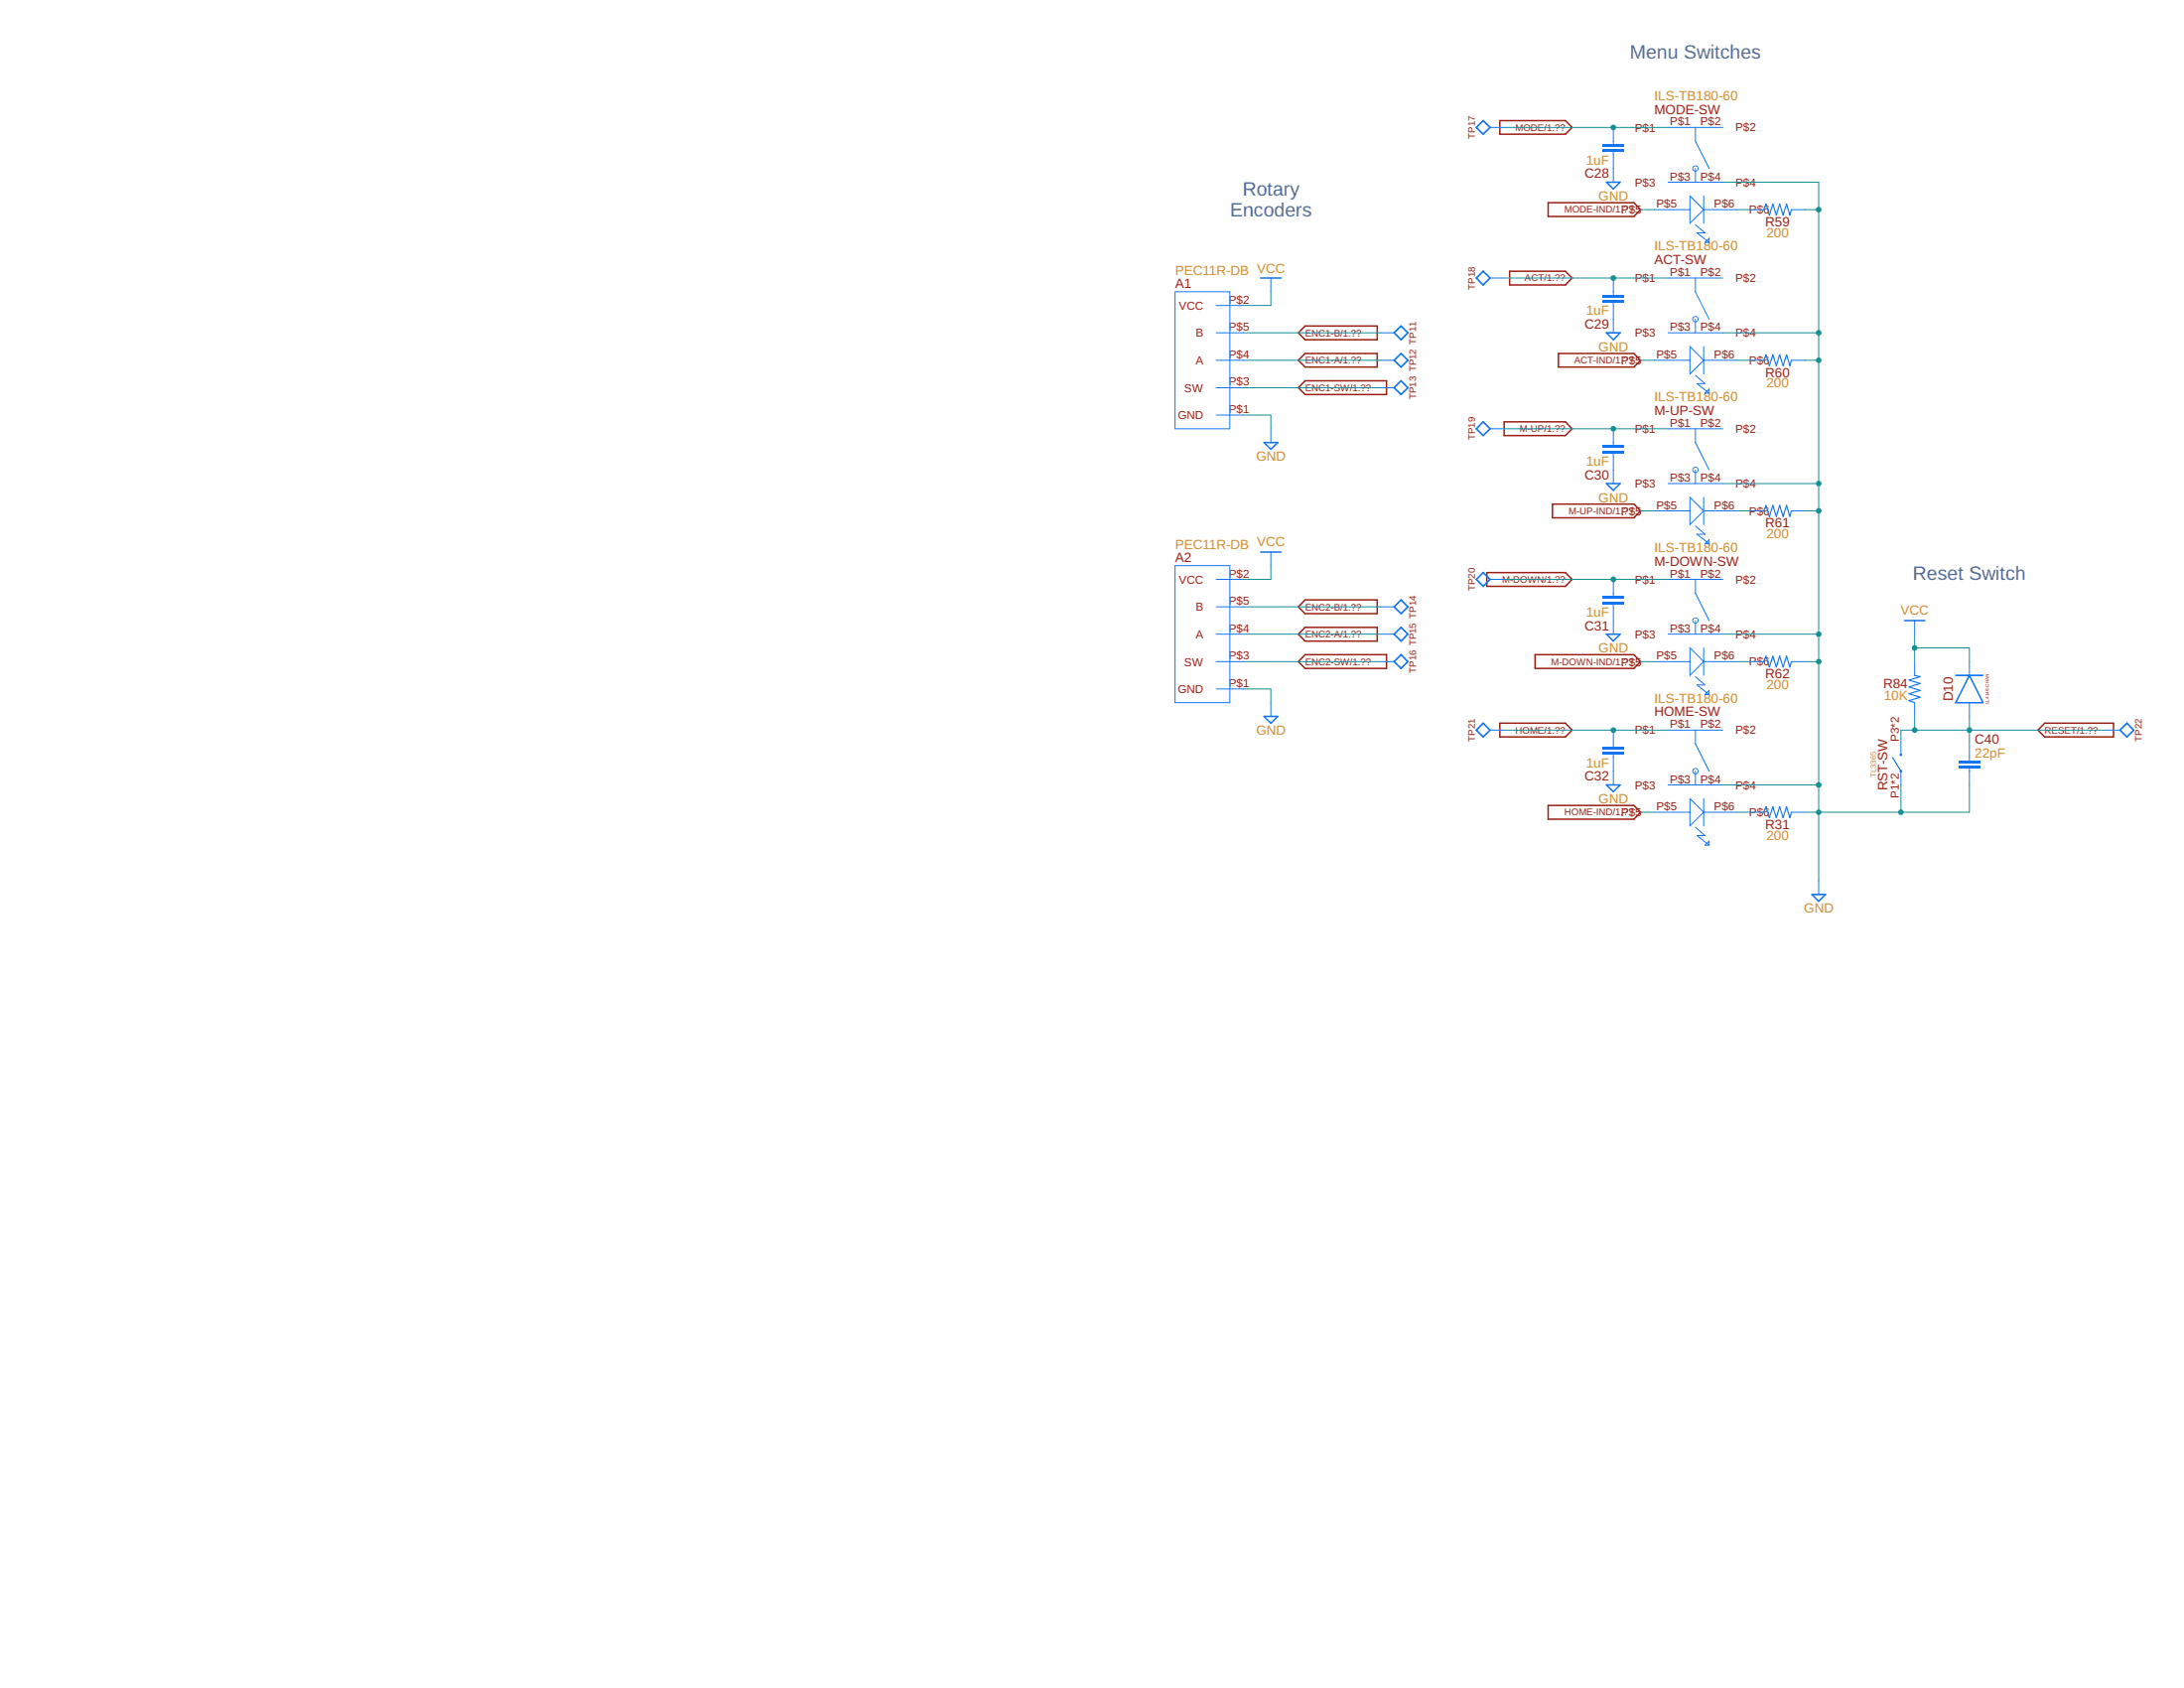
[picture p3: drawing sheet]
<svg xmlns="http://www.w3.org/2000/svg" width="279mm" height="216mm" viewBox="0 0 279 216" stroke-linecap="round" stroke-linejoin="round" font-family="sans-serif">
<g fill="none" stroke="#9c1f14" stroke-width=".19">
<path d="M191.9 15.4h8.4l.8 .9-.8 .9h-8.4zM193.1 34.7h7.2l.8 .9-.8 .8h-7.2zM198.1 25.9h10.9l.9 .9-.9 .9h-10.9zM166.1 46.1l.9-.9h9.2v1.7h-9.2zM166.1 42.6l.9-.9h9.2v1.8h-9.2zM167 48.7h10.4v1.8h-10.4l-.9-.9zM192.4 54h7.9l.8 .8-.8 .9h-7.9zM199.4 45.2h9.6l.9 .9-.9 .8h-9.6zM167 76.7h9.2v1.8h-9.2l-.9-.9zM190.2 73.2h10.1l.8 .9-.8 .9h-10.1zM198.6 64.5h10.4l.9 .8-.9 .9h-10.4zM167 83.7h10.4v1.8h-10.4l-.9-.9z"/>
<path d="M167 80.2h9.2v1.8h-9.2l-.9-.9zM191.9 92.5h8.4l.8 .9-.8 .9h-8.4zM196.4 83.7h12.6l.9 .9-.9 .9h-12.6zM261.6 92.5h8.8v1.8h-8.8l-.9-.9zM198.1 103h10.9l.9 .9-.9 .9h-10.9z"/>
</g>
<g fill="none" stroke="#1375f4" stroke-width=".13">
<path d="M150.3 37.3h7v17.5h-7zM155.6 39.1h3.5M213.4 35.6h7M216.9 35.6v1.7l1.8 3.5M155.6 53.1h3.5M155.6 49.6h3.5M155.6 46.1h3.5M155.6 42.6h3.5M213.4 42.6h7M216.9 40.8v1.8M150.3 72.3h7v17.6h-7zM155.6 74.1h3.5"/>
<path d="M155.6 77.6h3.5M155.6 88.1h3.5M155.6 84.6h3.5M155.6 81.1h3.5"/>
</g>
<path d="M216.6 40.5a.4 .4 0 0 1 .7 .1 .4 .4 0 0 1-.3 .6 .4 .4 0 0 1-.5-.4h.1a.3 .3 0 0 1 .4-.3 .3 .3 0 0 1 .1 .5 .3 .3 0 0 1-.5 0v-.2h-.1z" fill-rule="evenodd" fill="#1375f4"/>
<path d="M216.6 40.5l.4-.1 .3 .2v.2l-.2 .3-.3 .1-.2-.1-.1-.3h.1l.1-.2 .3-.1a.3 .3 0 0 1 .2 .5l-.2 .1h-.3l-.1-.3h-.1zM216.6 40.5l-.1 .3h.1l.1 .3h.4l.1-.3-.1-.2-.3-.1-.2 .3h-.1l.1 .3h.5l.2-.3v-.2l-.3-.2z" fill="#1375f4"/>
<path d="M213.4 16.3h7M216.9 16.3v1.8l1.8 3.4M213.4 23.3h7M216.9 21.5v1.8M211.6 46.1h4.6M216.2 44.3l1.8 1.8-1.8 1.7zM216.9 48l1.2 1.1h-1l1.6 1.2M218 46.1h4.2M218 44.3v3.5M218.1 50.3l.6-.5v.5z" fill="none" stroke="#1375f4" stroke-width=".13"/>
<path d="M216.6 21.2a.41 .41 0 0 1 .7 .2 .41 .41 0 0 1-.3 .5 .41 .41 0 0 1-.5-.4h.1a.3 .3 0 0 1 .4-.3 .3 .3 0 0 1 .1 .5 .3 .3 0 0 1-.5 0v-.2h-.1z" fill-rule="evenodd" fill="#1375f4"/>
<path d="M216.6 21.2h.2h.3l.2 .3-.2 .4-.3 .1-.3-.3v-.2h.1l.1-.2h.3a.28 .28 0 0 1 .2 .4l-.2 .1h-.3l-.1-.3h-.1zM216.6 21.2l-.1 .3h.1l.1 .3h.3l.2-.1-.1-.4h-.3l-.2 .2h-.1v.2l.3 .2h.3l.2-.4-.2-.3z" fill="#1375f4"/>
<path d="M211.6 26.8h4.6M216.2 25.1l1.8 1.7-1.8 1.8zM216.9 28.7l1.2 1.1h-1l1.6 1.2M218 26.8h4.2M218 25.1v3.5M218.1 31l.6-.5v.5zM213.4 54.8h7M216.9 54.8v1.8l1.8 3.5M213.4 61.8h7M216.9 60.1v1.7" fill="none" stroke="#1375f4" stroke-width=".13"/>
<path d="M216.6 59.8a.4 .4 0 0 1 .7 .1 .4 .4 0 0 1-.3 .6 .4 .4 0 0 1-.5-.4h.1a.3 .3 0 0 1 .4-.3 .3 .3 0 0 1 .1 .4 .3 .3 0 0 1-.5 0v-.1h-.1z" fill-rule="evenodd" fill="#1375f4"/>
<path d="M216.6 59.8l.2-.1 .3 .1 .2 .3-.2 .3-.3 .1-.2-.1-.1-.3h.1l.1-.2 .3-.1a.3 .3 0 0 1 .2 .4l-.2 .2-.3-.1-.1-.2h-.1zM216.6 59.8l-.1 .3h.1l.2 .3 .3-.1 .1-.2-.1-.2-.3-.1-.2 .3h-.1l.1 .3 .2 .1 .3-.1 .2-.3-.2-.3z" fill="#1375f4"/>
<path d="M211.6 65.3h4.6M213.4 74.1h7M216.2 63.6l1.8 1.7-1.8 1.8zM216.9 67.3l1.2 1h-1l1.6 1.3M216.9 74.1v1.8l1.8 3.5M216.9 79.4v1.7M218 65.3h4.2M218 63.6v3.5M218.1 69.6l.6-.6v.6zM213.4 81.1h7" fill="none" stroke="#1375f4" stroke-width=".13"/>
<path d="M216.6 79.1a.4 .4 0 0 1 .7 .1 .4 .4 0 0 1-.3 .6 .4 .4 0 0 1-.5-.4h.1a.3 .3 0 0 1 .4-.3 .3 .3 0 0 1 .1 .4 .3 .3 0 0 1-.5 0v-.1h-.1z" fill-rule="evenodd" fill="#1375f4"/>
<path d="M216.6 79.1l.4-.1 .3 .2v.3l-.3 .3h-.2l-.2-.1-.1-.3h.1l.1-.3h.3a.29 .29 0 0 1 .2 .4l-.2 .2-.3-.1-.1-.2h-.1zM216.6 79.1l-.1 .3h.1l.1 .2 .3 .1 .2-.2v-.3l-.4-.1-.2 .3h-.1v.1l.3 .3 .3-.1 .2-.3v-.2l-.3-.2z" fill="#1375f4"/>
<g fill="none" stroke="#1375f4" stroke-width=".13">
<path d="M162.6 35.6v1.7M223.9 26.8h1.8M229.2 26.8h1.7M162.6 54.8v1.8M223.9 46.1h1.8M229.2 46.1h1.7M162.6 70.6v1.7M223.9 65.3h1.8M229.2 65.3h1.7M162.6 89.9v1.7M211.6 84.6h4.6M213.4 93.4h7"/>
<path d="M216.2 82.9l1.8 1.7-1.8 1.8zM216.9 86.6l1.2 1h-1l1.6 1.2M216.9 93.4v1.7l1.8 3.5M216.9 98.6v1.8M218 84.6h4.2M218 82.9v3.5M218.7 88.3v.5h-.6zM223.9 84.6h1.8M229.2 84.6h1.7M213.4 100.4h7M232.7 112.6v1.8"/>
</g>
<path d="M161.3 35.6h2.6M161.7 56.6h1.8l-.9 .9zM161.3 70.6h2.6M161.7 91.6h1.8l-.9 .9zM231.8 114.4h1.8l-.9 .9z" fill="none" stroke="#1375f4" stroke-width=".19"/>
<path d="M225.7 26.8l.2-.7 .5 1.4 .4-1.4 .4 1.4 .5-1.4 .4 1.4 .5-1.4 .4 1.4 .2-.7M225.7 46.1l.2-.7 .5 1.4 .4-1.4 .4 1.4 .5-1.4 .4 1.4 .5-1.4 .4 1.4 .2-.7M225.7 65.3l.2-.7 .5 1.5 .4-1.5 .4 1.5 .5-1.5 .4 1.5 .5-1.5 .4 1.5 .2-.8M225.7 84.6l.2-.7 .5 1.4 .4-1.4 .4 1.4 .5-1.4 .4 1.4 .5-1.4 .4 1.4 .2-.7" fill="none" stroke="#1375f4" stroke-width=".15"/>
<path d="M216.6 98.3a.4 .4 0 0 1 .7 .2 .4 .4 0 0 1-.3 .5 .4 .4 0 0 1-.5-.4h.1a.3 .3 0 0 1 .4-.3 .3 .3 0 0 1 .1 .5 .3 .3 0 0 1-.5 0v-.2h-.1z" fill-rule="evenodd" fill="#1375f4"/>
<path d="M216.6 98.3l.4-.1 .1 .1 .2 .3-.2 .4h-.3h-.2l-.1-.4h.1l.1-.2 .3-.1a.3 .3 0 0 1 .2 .5l-.2 .1h-.3l-.1-.3h-.1zM216.6 98.3l-.1 .3h.1l.2 .3h.3l.1-.3-.1-.2-.3-.1-.2 .3h-.1l.1 .4h.2h.3l.2-.4-.2-.3-.1-.1z" fill="#1375f4"/>
<path d="M211.6 103.9h4.6M216.2 102.2l1.8 1.7-1.8 1.7zM216.9 105.8l1.2 1.1h-1l1.6 1.2M218 103.9h4.2M218 102.2v3.4M218.7 107.6v.5h-.6zM223.9 103.9h1.8M229.2 103.9h1.7" fill="none" stroke="#1375f4" stroke-width=".13"/>
<path d="M225.7 103.9l.2-.7 .5 1.4 .4-1.4 .4 1.4 .5-1.4 .4 1.4 .5-1.4 .4 1.4 .2-.7" fill="none" stroke="#1375f4" stroke-width=".15"/>
<path d="M205 18.6h2.8" fill="none" stroke="#1375f4" stroke-width=".34"/>
<path d="M205 18.4h2.8v.4h-2.8zM205 18.4v.4h2.8v-.4z" fill="#1375f4"/>
<path d="M205 19.3h2.8" fill="none" stroke="#1375f4" stroke-width=".34"/>
<path d="M205 19.1h2.8v.4h-2.8zM205 19.1v.4h2.8v-.4z" fill="#1375f4"/>
<path d="M206.4 16.3v2.1M206.4 19.5v3.8" fill="none" stroke="#1375f4" stroke-width=".13"/>
<path d="M205.5 23.3h1.8l-.9 .9z" fill="none" stroke="#1375f4" stroke-width=".19"/>
<path d="M205 37.8h2.8" fill="none" stroke="#1375f4" stroke-width=".34"/>
<path d="M205 37.7h2.8v.3h-2.8zM205 37.7v.3h2.8v-.3z" fill="#1375f4"/>
<path d="M205 38.5h2.8" fill="none" stroke="#1375f4" stroke-width=".34"/>
<path d="M205 38.4h2.8v.3h-2.8zM205 38.4v.3h2.8v-.3z" fill="#1375f4"/>
<path d="M206.4 35.6v2.1M206.4 38.7v3.9" fill="none" stroke="#1375f4" stroke-width=".13"/>
<path d="M205.5 42.6h1.8l-.9 .9z" fill="none" stroke="#1375f4" stroke-width=".19"/>
<path d="M205 57.1h2.8" fill="none" stroke="#1375f4" stroke-width=".34"/>
<path d="M205 56.9h2.8v.4h-2.8zM205 56.9v.4h2.8v-.4z" fill="#1375f4"/>
<path d="M205 57.8h2.8" fill="none" stroke="#1375f4" stroke-width=".34"/>
<path d="M205 57.7h2.8v.3h-2.8zM205 57.7v.3h2.8v-.3z" fill="#1375f4"/>
<path d="M206.4 54.8v2.1M206.4 58v3.8" fill="none" stroke="#1375f4" stroke-width=".13"/>
<path d="M205.5 61.8h1.8l-.9 .9z" fill="none" stroke="#1375f4" stroke-width=".19"/>
<path d="M205 76.4h2.8" fill="none" stroke="#1375f4" stroke-width=".34"/>
<path d="M205 76.2h2.8v.4h-2.8zM205 76.2v.4h2.8v-.4z" fill="#1375f4"/>
<path d="M205 77.1h2.8" fill="none" stroke="#1375f4" stroke-width=".34"/>
<path d="M205 76.9h2.8v.4h-2.8zM205 76.9v.4h2.8v-.4z" fill="#1375f4"/>
<path d="M206.4 74.1v2.1M206.4 77.3v3.8" fill="none" stroke="#1375f4" stroke-width=".13"/>
<path d="M205.5 81.1h1.8l-.9 .9z" fill="none" stroke="#1375f4" stroke-width=".19"/>
<path d="M205 95.7h2.8" fill="none" stroke="#1375f4" stroke-width=".34"/>
<path d="M205 95.5h2.8v.3h-2.8zM205 95.5v.3h2.8v-.3z" fill="#1375f4"/>
<path d="M205 96.4h2.8" fill="none" stroke="#1375f4" stroke-width=".34"/>
<path d="M205 96.2h2.8v.3h-2.8zM205 96.2v.3h2.8v-.3z" fill="#1375f4"/>
<path d="M206.4 93.4v2.1M206.4 96.5v3.9M251.9 84.6v1.8M251.9 89.9v1.7" fill="none" stroke="#1375f4" stroke-width=".13"/>
<path d="M250.2 86.4h3.5M251.9 86.4l1.8 3.5h-3.5zM205.5 100.4h1.8l-.9 .9z" fill="none" stroke="#1375f4" stroke-width=".19"/>
<path d="M250.5 98.1h2.8" fill="none" stroke="#1375f4" stroke-width=".34"/>
<path d="M250.5 97.9h2.8v.4h-2.8zM250.5 97.9v.4h2.8v-.4z" fill="#1375f4"/>
<path d="M250.5 97.4h2.8" fill="none" stroke="#1375f4" stroke-width=".34"/>
<path d="M250.5 97.2h2.8v.4h-2.8zM250.5 97.2v.4h2.8v-.4z" fill="#1375f4"/>
<path d="M244.9 79.4v1.7M243.2 98.6v1.8M244.9 84.6v1.8M244.9 89.9v1.7M251.9 95.1v2.1M251.9 98.3v2.1" fill="none" stroke="#1375f4" stroke-width=".13"/>
<path d="M242.1 96.9l1.1 1.7M244.9 86.4l.7 .2-1.4 .4 1.4 .4-1.4 .5 1.4 .4-1.4 .4 1.4 .5-1.4 .4 .7 .3" fill="none" stroke="#1375f4" stroke-width=".15"/>
<path d="M243.6 79.4h2.7" fill="none" stroke="#1375f4" stroke-width=".19"/>
<g fill="#1375f4">
<circle cx="243.2" cy="98.6" r=".17"/>
<circle cx="243.2" cy="96.5" r=".17"/>
</g>
<g fill="#1375f4">
<path d="M243 98.6a.2 .2 0 0 1 .4 0 .2 .2 0 0 1-.4 0zM243 98.6a.2 .2 0 0 0 .4 0 .2 .2 0 0 0-.4 0z"/>
<path d="M243 96.5a.2 .2 0 0 1 .4 0 .2 .2 0 0 1-.4 0zM243 96.5a.2 .2 0 0 0 .4 0 .2 .2 0 0 0-.4 0z"/>
</g>
<g fill="none" stroke="#1375f4" stroke-width=".13">
<path d="M190.6 16.3h1.8M190.6 35.6h1.8M176.6 42.6h1.8M176.6 46.1h1.8M176.6 49.6h1.8M190.6 54.8h1.8M176.6 77.6h1.8M190.6 74.1h1.8M176.6 81.1h1.8M176.6 84.6h1.8M190.6 93.4h1.8M243.2 95.1v1.4"/>
<path d="M269.5 93.4h1.7"/>
</g>
<path d="M188.9 16.3l.8-.9 .9 .9-.9 .9zM188.9 35.6l.8-.9 .9 .9-.9 .8zM178.4 42.6l.8-.9 .9 .9-.9 .9zM178.4 46.1l.8-.9 .9 .9-.9 .8zM178.4 49.6l.8-.9 .9 .9-.9 .9zM189.7 54l.9 .8-.9 .9-.8-.9zM178.4 77.6l.8-.9 .9 .9-.9 .9zM188.9 74.1l.8-.9 .9 .9-.9 .9zM178.4 81.1l.8-.9 .9 .9-.9 .9zM178.4 84.6l.8-.9 .9 .9-.9 .9zM189.7 92.5l.9 .9-.9 .9-.8-.9zM271.2 93.4l.9-.9 .9 .9-.9 .9z" fill="none" stroke="#1375f4" stroke-width=".21"/>
<path d="M251.9 93.4h-8.7v1.7M251.9 91.6v3.5" fill="none" stroke="#158f93" stroke-width=".13"/>
<circle cx="251.9" cy="93.4" r=".36" fill="#158f93"/>
<path d="M251.6 93.4a.36 .36 0 0 1 .7 0 .36 .36 0 0 1-.7 0zM251.6 93.4a.36 .36 0 0 0 .7 0 .36 .36 0 0 0-.7 0z" fill="#158f93"/>
<path d="M244.9 91.6v1.8" fill="none" stroke="#158f93" stroke-width=".13"/>
<circle cx="244.9" cy="93.4" r=".36" fill="#158f93"/>
<path d="M244.6 93.4a.36 .36 0 0 1 .7 0 .36 .36 0 0 1-.7 0zM244.6 93.4a.36 .36 0 0 0 .7 0 .36 .36 0 0 0-.7 0z" fill="#158f93"/>
<path d="M206.4 54.8h7M251.9 93.4h17.6" fill="none" stroke="#158f93" stroke-width=".13"/>
<circle cx="206.4" cy="54.8" r=".36" fill="#158f93"/>
<path d="M206 54.8a.4 .4 0 0 1 .8 0 .4 .4 0 0 1-.8 0zM206 54.8a.4 .4 0 0 0 .8 0 .4 .4 0 0 0-.8 0z" fill="#158f93"/>
<path d="M192.4 54.8h14M206.4 74.1h7" fill="none" stroke="#158f93" stroke-width=".13"/>
<circle cx="206.4" cy="74.1" r=".36" fill="#158f93"/>
<path d="M206 74.1a.4 .4 0 0 1 .8 0 .4 .4 0 0 1-.8 0zM206 74.1a.4 .4 0 0 0 .8 0 .4 .4 0 0 0-.8 0z" fill="#158f93"/>
<path d="M206.4 35.6h7M192.4 74.1h14" fill="none" stroke="#158f93" stroke-width=".13"/>
<circle cx="206.4" cy="35.6" r=".36" fill="#158f93"/>
<path d="M206 35.6a.4 .4 0 0 1 .8 0 .4 .4 0 0 1-.8 0zM206 35.6a.4 .4 0 0 0 .8 0 .4 .4 0 0 0-.8 0z" fill="#158f93"/>
<path d="M206.4 16.3h7M192.4 35.6h14" fill="none" stroke="#158f93" stroke-width=".13"/>
<circle cx="206.4" cy="16.3" r=".36" fill="#158f93"/>
<path d="M206 16.3a.4 .4 0 0 1 .8 0 .4 .4 0 0 1-.8 0zM206 16.3a.4 .4 0 0 0 .8 0 .4 .4 0 0 0-.8 0z" fill="#158f93"/>
<path d="M192.4 16.3h14M162.6 37.3v1.8h-3.5M162.6 72.3v1.8h-3.5M244.9 81.1v3.5M244.9 82.9h7v1.7" fill="none" stroke="#158f93" stroke-width=".13"/>
<circle cx="244.9" cy="82.9" r=".36" fill="#158f93"/>
<path d="M244.6 82.9a.36 .36 0 0 1 .7 0 .36 .36 0 0 1-.7 0zM244.6 82.9a.36 .36 0 0 0 .7 0 .36 .36 0 0 0-.7 0z" fill="#158f93"/>
<path d="M220.4 23.3h12.3v89.3M230.9 26.8h1.8M159.1 53.1h3.5v1.7M220.4 42.6h12.3M230.9 46.1h1.8M220.4 61.8h12.3M230.9 65.3h1.8M159.1 88.1h3.5v1.8M220.4 81.1h12.3M230.9 84.6h1.8M220.4 100.4h12.3M243.2 100.4v3.5h-12.3" fill="none" stroke="#158f93" stroke-width=".13"/>
<g fill="#158f93">
<circle cx="232.7" cy="103.9" r=".36"/>
<circle cx="232.7" cy="100.4" r=".36"/>
<circle cx="232.7" cy="84.6" r=".36"/>
<circle cx="232.7" cy="81.1" r=".36"/>
<circle cx="232.7" cy="65.3" r=".36"/>
<circle cx="232.7" cy="61.8" r=".36"/>
<circle cx="232.7" cy="46.1" r=".36"/>
<circle cx="232.7" cy="42.6" r=".36"/>
<circle cx="232.7" cy="26.8" r=".36"/>
</g>
<g fill="#158f93">
<path d="M232.3 103.9a.36 .36 0 0 1 .7 0 .36 .36 0 0 1-.7 0zM232.3 103.9a.36 .36 0 0 0 .7 0 .36 .36 0 0 0-.7 0z"/>
<path d="M232.3 100.4a.36 .36 0 0 1 .7 0 .36 .36 0 0 1-.7 0zM232.3 100.4a.36 .36 0 0 0 .7 0 .36 .36 0 0 0-.7 0z"/>
<path d="M232.3 84.6a.36 .36 0 0 1 .7 0 .36 .36 0 0 1-.7 0zM232.3 84.6a.36 .36 0 0 0 .7 0 .36 .36 0 0 0-.7 0z"/>
<path d="M232.3 81.1a.36 .36 0 0 1 .7 0 .36 .36 0 0 1-.7 0zM232.3 81.1a.36 .36 0 0 0 .7 0 .36 .36 0 0 0-.7 0z"/>
<path d="M232.3 65.3a.36 .36 0 0 1 .7 0 .36 .36 0 0 1-.7 0zM232.3 65.3a.36 .36 0 0 0 .7 0 .36 .36 0 0 0-.7 0z"/>
<path d="M232.3 61.8a.36 .36 0 0 1 .7 0 .36 .36 0 0 1-.7 0zM232.3 61.8a.36 .36 0 0 0 .7 0 .36 .36 0 0 0-.7 0z"/>
<path d="M232.3 46.1a.36 .36 0 0 1 .7 0 .36 .36 0 0 1-.7 0zM232.3 46.1a.36 .36 0 0 0 .7 0 .36 .36 0 0 0-.7 0z"/>
<path d="M232.3 42.6a.36 .36 0 0 1 .7 0 .36 .36 0 0 1-.7 0zM232.3 42.6a.36 .36 0 0 0 .7 0 .36 .36 0 0 0-.7 0z"/>
<path d="M232.3 26.8a.36 .36 0 0 1 .7 0 .36 .36 0 0 1-.7 0zM232.3 26.8a.36 .36 0 0 0 .7 0 .36 .36 0 0 0-.7 0z"/>
</g>
<path d="M251.9 100.4v3.5h-8.7" fill="none" stroke="#158f93" stroke-width=".13"/>
<circle cx="243.2" cy="103.9" r=".36" fill="#158f93"/>
<path d="M242.8 103.9a.36 .36 0 0 1 .7 0 .36 .36 0 0 1-.7 0zM242.8 103.9a.36 .36 0 0 0 .7 0 .36 .36 0 0 0-.7 0z" fill="#158f93"/>
<g fill="none" stroke="#158f93" stroke-width=".13">
<path d="M209.9 26.8h1.7M222.2 26.8h1.7M159.1 46.1h17.5M159.1 42.6h17.5M159.1 49.6h17.5M209.9 46.1h1.7M222.2 46.1h1.7M159.1 77.6h17.5M209.9 65.3h1.7M222.2 65.3h1.7M159.1 84.6h17.5M159.1 81.1h17.5"/>
<path d="M206.4 93.4h7M209.9 84.6h1.7M222.2 84.6h1.7M209.9 103.9h1.7"/>
</g>
<circle cx="206.4" cy="93.4" r=".36" fill="#158f93"/>
<path d="M206 93.4a.4 .4 0 0 1 .8 0 .4 .4 0 0 1-.8 0zM206 93.4a.4 .4 0 0 0 .8 0 .4 .4 0 0 0-.8 0z" fill="#158f93"/>
<path d="M192.4 93.4h14M222.2 103.9h1.7" fill="none" stroke="#158f93" stroke-width=".13"/>
<g font-size="2.5" fill="#606883">
<text x="208.5" y="7.5">Menu Switches</text>
<text x="157.4" y="27.7">Encoders</text>
<text x="159" y="25.1">Rotary</text>
<text x="244.7" y="74.1">Reset Switch</text>
</g>
<g font-size="1.7" fill="#d59028">
<text x="211.6" y="12.8">ILS-TB180-60</text>
<text x="202.9" y="21">1uF</text>
<text x="204.5" y="25.7">GND</text>
<text x="150.3" y="35.2">PEC11R-DB VCC</text>
<text x="211.6" y="32.1">ILS-TB180-60</text>
<text x="226" y="30.3">200</text>
<text x="202.9" y="40.3">1uF</text>
<text x="204.5" y="44.9">GND</text>
<text x="211.6" y="51.3">ILS-TB180-60</text>
<text x="226" y="49.6">200</text>
<text x="160.7" y="59">GND</text>
<text x="202.9" y="59.6">1uF</text>
<text x="204.5" y="64.2">GND</text>
<text x="150.3" y="70.3">PEC11R-DB VCC</text>
<text x="211.6" y="70.6">ILS-TB180-60</text>
<text x="226" y="68.9">200</text>
<text x="202.9" y="78.8">1uF</text>
<text x="204.5" y="83.5">GND</text>
<text x="243.1" y="78.7">VCC</text>
<text x="211.6" y="89.9">ILS-TB180-60</text>
<text x="226" y="88.1">200</text>
<text x="241" y="89.5">10K</text>
<text x="160.7" y="94">GND</text>
<text x="202.9" y="98.1">1uF</text>
<text x="252.6" y="96.9">22pF</text>
<text x="204.5" y="102.8">GND</text>
<text x="226" y="107.4">200</text>
<text x="230.8" y="116.8">GND</text>
</g>
<g font-size="1.7" fill="#9c1f14">
<text x="211.6" y="14.5">MODE-SW</text>
<text x="202.7" y="22.8">C28</text>
<text x="225.8" y="28.9">R59</text>
<text x="211.6" y="33.8">ACT-SW</text>
<text x="150.3" y="36.8">A1</text>
<text x="202.7" y="42.1">C29</text>
<text x="211.6" y="53.1">M-UP-SW</text>
<text x="225.8" y="48.2">R60</text>
<text x="202.7" y="61.3">C30</text>
<text x="150.3" y="71.8">A2</text>
<text x="225.8" y="67.5">R61</text>
<text x="211.6" y="72.4">M-DOWN-SW</text>
<text x="202.7" y="80.6">C31</text>
<text x="225.8" y="86.7">R62</text>
<text x="240.9" y="88">R84</text>
<text x="249.8" y="89.7" transform="rotate(-90 249.8 89.7)">D10</text>
<text x="211.6" y="91.6">HOME-SW</text>
<text x="252.6" y="95.1">C40</text>
<text x="202.7" y="99.9">C32</text>
<text x="241.4" y="101.1" transform="rotate(-90 241.4 101.1)">RST-SW</text>
<text x="225.8" y="106">R31</text>
</g>
<g font-size="1.5" fill="#9c1f14">
<text x="209.1" y="16.8">P$1</text>
<text x="213.6" y="16.1">P$1</text>
<text x="217.5" y="16.1">P$2</text>
<text x="222" y="16.8">P$2</text>
<text x="209.1" y="23.8">P$3</text>
<text x="213.6" y="23.1">P$3</text>
<text x="217.5" y="23.1">P$4</text>
<text x="222" y="23.8">P$4</text>
<text x="207.4" y="27.3">P$5</text>
<text x="211.9" y="26.6">P$5</text>
<text x="219.3" y="26.6">P$6</text>
<text x="223.8" y="27.3">P$6</text>
<text x="213.6" y="35.3">P$1</text>
<text x="217.5" y="35.3">P$2</text>
<text x="150.8" y="39.6">VCC</text>
<text x="157.2" y="38.8">P$2</text>
<text x="209.1" y="36.1">P$1</text>
<text x="222" y="36.1">P$2</text>
<text x="153" y="46.6">A</text>
<text x="153" y="43.1">B</text>
<text x="157.2" y="45.8">P$4</text>
<text x="157.2" y="42.3">P$5</text>
<text x="207.4" y="46.6">P$5</text>
<text x="209.1" y="43.1">P$3</text>
<text x="211.9" y="45.8">P$5</text>
<text x="213.6" y="42.3">P$3</text>
<text x="217.5" y="42.3">P$4</text>
<text x="219.3" y="45.8">P$6</text>
<text x="222" y="43.1">P$4</text>
<text x="223.8" y="46.6">P$6</text>
<text x="150.7" y="53.6">GND</text>
<text x="151.5" y="50.1">SW</text>
<text x="157.2" y="52.8">P$1</text>
<text x="157.2" y="49.3">P$3</text>
<text x="209.1" y="55.4">P$1</text>
<text x="213.6" y="54.6">P$1</text>
<text x="217.5" y="54.6">P$2</text>
<text x="222" y="55.4">P$2</text>
<text x="207.4" y="65.9">P$5</text>
<text x="209.1" y="62.4">P$3</text>
<text x="211.9" y="65.1">P$5</text>
<text x="213.6" y="61.6">P$3</text>
<text x="217.5" y="61.6">P$4</text>
<text x="219.3" y="65.1">P$6</text>
<text x="222" y="62.4">P$4</text>
<text x="223.8" y="65.9">P$6</text>
<text x="150.8" y="74.6">VCC</text>
<text x="157.2" y="73.9">P$2</text>
<text x="157.2" y="77.4">P$5</text>
<text x="209.1" y="74.6">P$1</text>
<text x="213.6" y="73.9">P$1</text>
<text x="217.5" y="73.9">P$2</text>
<text x="222" y="74.6">P$2</text>
<text x="153" y="81.7">A</text>
<text x="153" y="78.1">B</text>
<text x="157.2" y="80.9">P$4</text>
<text x="209.1" y="81.7">P$3</text>
<text x="213.6" y="80.9">P$3</text>
<text x="217.5" y="80.9">P$4</text>
<text x="222" y="81.6">P$4</text>
<text x="150.7" y="88.7">GND</text>
<text x="151.5" y="85.2">SW</text>
<text x="157.2" y="87.9">P$1</text>
<text x="157.2" y="84.4">P$3</text>
<text x="207.4" y="85.2">P$5</text>
<text x="211.9" y="84.4">P$5</text>
<text x="219.3" y="84.4">P$6</text>
<text x="223.8" y="85.1">P$6</text>
<text x="209.1" y="93.9">P$1</text>
<text x="213.6" y="93.1">P$1</text>
<text x="217.5" y="93.1">P$2</text>
<text x="222" y="93.9">P$2</text>
<text x="242.9" y="94.9" transform="rotate(-90 242.9 94.9)">P3*2</text>
<text x="209.1" y="100.9">P$3</text>
<text x="213.6" y="100.1">P$3</text>
<text x="217.5" y="100.1">P$4</text>
<text x="222" y="100.9">P$4</text>
<text x="207.4" y="104.4">P$5</text>
<text x="211.9" y="103.6">P$5</text>
<text x="219.3" y="103.6">P$6</text>
<text x="223.8" y="104.4">P$6</text>
<text x="242.9" y="102.1" transform="rotate(-90 242.9 102.1)">P1*2</text>
</g>
<g font-size="1.2" fill="#9c1f14">
<text x="188.7" y="17.8" transform="rotate(-90 188.7 17.8)">TP17</text>
<text x="193.9" y="16.7">MODE/1.??</text>
<text x="200.1" y="27.2">MODE-IND/1.??</text>
<text x="195.1" y="36">ACT/1.??</text>
<text x="188.7" y="37" transform="rotate(-90 188.7 37)">TP18</text>
<text x="167" y="43">ENC1-B/1.??</text>
<text x="167" y="46.5">ENC1-A/1.??</text>
<text x="201.4" y="46.5">ACT-IND/1.??</text>
<text x="167" y="50">ENC1-SW/1.??</text>
<text x="181.2" y="51.1" transform="rotate(-90 181.2 51.1)">TP13 TP12 TP11</text>
<text x="188.7" y="56.3" transform="rotate(-90 188.7 56.3)">TP19</text>
<text x="194.4" y="55.3">M-UP/1.??</text>
<text x="200.7" y="65.8">M-UP-IND/1.??</text>
<text x="188.7" y="75.6" transform="rotate(-90 188.7 75.6)">TP20</text>
<text x="192.2" y="74.5">M-DOWN/1.??</text>
<text x="167" y="78.1">ENC2-B/1.??</text>
<text x="167" y="81.6">ENC2-A/1.??</text>
<text x="167" y="85.1">ENC2-SW/1.??</text>
<text x="181.2" y="86.1" transform="rotate(-90 181.2 86.1)">TP16 TP15 TP14</text>
<text x="198.5" y="85.1">M-DOWN-IND/1.??</text>
<text x="188.7" y="94.8" transform="rotate(-90 188.7 94.8)">TP21</text>
<text x="193.9" y="93.8">HOME/1.??</text>
<text x="261.6" y="93.8">RESET/1.??</text>
<text x="274" y="94.9" transform="rotate(-90 274 94.9)">TP22</text>
<text x="200.1" y="104.3">HOME-IND/1.??</text>
</g>
<text font-size="1" fill="#d59028" x="240" y="99.4" transform="rotate(-90 240 99.4)">TL3365</text>
<text font-size=".6" fill="#9c1f14" x="254.5" y="90.1" transform="rotate(-90 254.5 90.1)">LL4148-CHAN</text>
</svg>
